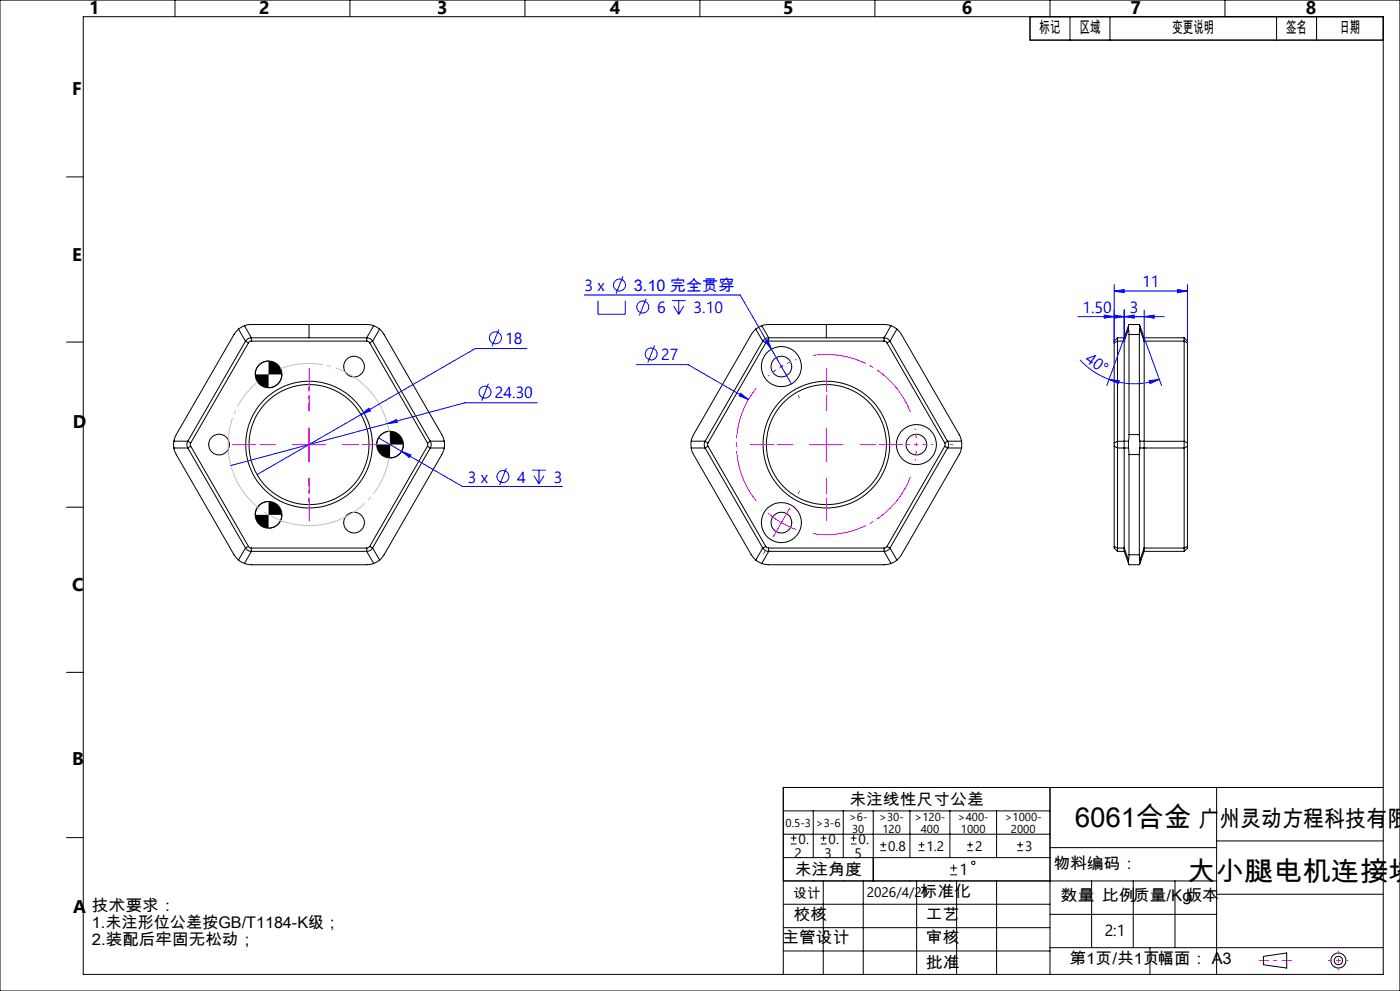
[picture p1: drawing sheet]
<svg xmlns="http://www.w3.org/2000/svg" width="420mm" height="297mm" viewBox="0 0 420 297" stroke-linecap="round" stroke-linejoin="round" font-family="sans-serif">
<g fill="none" stroke="#000" stroke-width=".3">
<path d="M0 0h420v297h-420zM25 5h390v287h-390zM52.5 0v5M105 0v5M157.5 0v5M210 0v5M262.5 0v5M309 5v7h106M315 0v5M321 5v7M333 5v7M367.5 0v5"/>
<path d="M383 5v7M395 5v7M20 53h5M71.5 98.6l-1.3 1.7-17.3 29.9-.7 2M71.5 98.6l2.2 3.7M73.3 97.6l-1.8 1M73.3 97.6l2.1-.3h34.6l2.1 .3M73.3 97.6l2.1 3.6M92.7 97.3v3.9M112.1 97.6l1.8 1M112.1 97.6l-2.1 3.6M113.9 98.6l1.3 1.7 17.3 29.9 .8 2"/>
<path d="M113.9 98.6l-2.1 3.7M226.7 98.6l-1.3 1.7-17.3 29.9-.7 2M226.7 98.6l2.1 3.7M228.5 97.6l-1.8 1M228.5 97.6l2.1-.3h34.6l2.1 .3M228.5 97.6l2.1 3.6M247.9 97.3v3.9M267.3 97.6l1.8 1M267.3 97.6l-2.1 3.6M269.1 98.6l1.3 1.7 17.4 29.9 .7 2M269.1 98.6l-2.1 3.7M338.6 98.6l.1 1.7"/>
<path d="M338.6 97.6l.1-.3h3.1l.1 .3M338.6 97.6v1M338.6 98.6l-1.3 3.7M338.6 97.6l-1.3 3.6M341.9 98.6l-.1 1.7M341.9 97.6v1M341.9 98.6l1.4 3.7M341.9 97.6l1.4 3.6M20 102.5h5M73.7 102.2l.8 .6M73.7 102.2l-17.4 30.1M74.5 102.8l-17.3 29.9"/>
<path d="M75.4 102.2l-.9 .6M75.4 101.2a2.14 2.14 0 0 0-1.7 1M75.4 102.2h34.6M75.4 101.2v1M75.4 101.2h34.6M80.6 108.2a4 4 0 0 0-4 4M84.6 112.2a4 4 0 0 1-4 4M110 102.2l.9 .6M110 101.2a2.14 2.14 0 0 1 1.8 1M110 101.2v1M110.9 102.8l17.3 29.9M111.8 102.2l-.9 .6"/>
<path d="M111.8 102.2l17.3 30.1M228.8 102.2l-17.3 30.1M228.8 102.2l.9 .6M229.7 102.8l-17.3 29.9M230.6 102.2l-.9 .6M230.6 101.2a2.14 2.14 0 0 0-1.8 1M230.6 102.2h34.6M230.6 101.2h34.6M230.6 101.2v1M265.2 102.2l.5 .2 .4 .4M265.2 101.2a2.14 2.14 0 0 1 1.8 1M265.2 101.2v1"/>
<path d="M266.1 102.8l17.3 29.9M267 102.2l-.9 .6M267 102.2l17.3 30.1M334.3 102.8v29.9M335.2 101.2v1M335.2 101.2l-.9 1v.6M335.2 102.2h2.1M335.2 101.2h2.1M335.2 102.2v30.1M335.2 102.2l-.9 .6M337.3 102.2v32.1M337.3 101.2v1"/>
<path d="M338.7 100.3v29.9M338.7 100.3h3.1M341.8 100.3v29.9M343.3 102.2v32.1M343.3 101.2v1M343.3 102.2h11.9M343.3 101.2h11.9M355.2 101.2v1M355.2 101.2l1 1v.6M355.2 102.2v30.1M355.2 102.2l1 .6M356.2 102.8v29.9"/>
<path d="M52.2 132.2v2.1M52.2 134.3l.7 1.9 17.3 30.1 1.3 1.5M52.2 132.2h4.1M52.2 134.3h4.1M56.3 132.3a1.93 1.93 0 0 0 0 2M56.3 132.3l.9 .4M56.3 134.3l17.4 29.9M57.2 132.7v1M57.2 133.7l17.3 30.1M57.2 133.7l-.9 .6M117 129.3a4 4 0 0 0-4 3.9M121 133.2a4 4 0 0 1-4 4.1"/>
<path d="M128.2 132.7v1M128.2 133.7l-17.3 30.1M128.2 133.7l.9 .6M129.1 132.3a1.93 1.93 0 0 1 0 2M129.1 134.3l-17.3 29.9M129.1 132.3l-.9 .4M129.1 132.2h4.2M129.1 134.3h4.2M133.3 132.2v2.1M133.3 134.3l-.8 1.9-17.3 30.1-1.3 1.5M207.4 132.2v2.1M207.4 134.3l.7 1.9 17.3 30.1 1.3 1.5"/>
<path d="M207.4 132.2h4.2M207.4 134.3h4.2M211.5 132.3a2.17 2.17 0 0 0 0 2M211.5 132.3l.9 .4M211.5 134.3l17.3 29.9M212.4 132.7v1M212.4 133.7l-.9 .6M212.4 133.7l17.3 30.1M283.4 132.7v1M283.4 133.7l-17.3 30.1M283.4 133.7l.9 .6M284.3 132.3a1.93 1.93 0 0 1 0 2"/>
<path d="M284.3 132.2h4.2M284.3 134.3h4.2M284.3 134.3l-17.3 29.9M284.3 132.3l-.9 .4M288.5 132.2v2.1M288.5 134.3l-.7 1.9-17.4 30.1-1.3 1.5M334.3 132.7v1M334.3 133.7l.9 .6M334.3 133.7v30.1M335.2 132.3v2M335.2 134.3h3.4M335.2 132.3l-.9 .4"/>
<path d="M335.2 134.3v29.9M337.3 134.3h.1M337.3 134.3v29.9M338.6 132.2v2.1M338.6 134.3l.1 1.9M338.6 132.2l-3.4 .1M338.7 130.2l-.1 2M338.7 136.2h3.1M338.7 130.2h3.1M338.7 136.2v30.1M341.8 130.2l.1 2M341.8 136.2v30.1"/>
<path d="M341.9 132.2v2.1M341.9 134.3l-.1 1.9M341.9 132.2l13.3 .1M341.9 134.3h13.3M343.3 134.3h.1M343.3 134.3v29.9M355.2 132.3v2M355.2 132.3l1 .4M355.2 134.3v29.9M356.2 132.7v1M356.2 133.7l-1 .6M356.2 133.7v30.1"/>
<path d="M20 152h5M80.6 150.3a4.1 4.1 0 0 0-4 4M84.6 154.3a4 4 0 0 1-4 4M71.5 167.8l1.8 1.1M73.3 168.9l2.1 .4h34.6l2.1-.4M73.7 164.2a1.93 1.93 0 0 0 1.7 1M73.7 164.2l-2.2 3.6M74.5 163.8l.9 .4M74.5 163.8l-.8 .4M75.4 164.2h34.6M75.4 165.2h34.6M75.4 164.2v1"/>
<path d="M75.4 165.2l-2.1 3.7M110 165.2l2.1 3.7M110 164.2v1M110.9 163.8l-.9 .4M110.9 163.8l.9 .4M111.8 164.2a1.93 1.93 0 0 1-1.8 1M111.8 164.2l2.1 3.6M113.9 167.8l-1.8 1.1M226.7 167.8l1.8 1.1M228.5 168.9l2.1 .4h34.6l2.1-.4M228.8 164.2a1.93 1.93 0 0 0 1.8 1M228.8 164.2l-2.1 3.6"/>
<path d="M229.7 163.8l.9 .4M229.7 163.8l-.9 .4M230.6 164.2h34.6M230.6 165.2h34.6M230.6 164.2v1M230.6 165.2l-2.1 3.7M265.2 164.2v1M265.2 165.2l2.1 3.7M266.1 163.8l-.9 .4M266.1 163.8l.9 .4M267 164.2a1.94 1.94 0 0 1-1.8 1M267 164.2l2.1 3.6"/>
<path d="M269.1 167.8l-1.8 1.1M334.3 163.8v.4l.9 1M334.3 163.8l.9 .4M335.2 164.2v1M335.2 164.2h2.1M335.2 165.2h2.1M337.3 164.2v1M337.3 164.2l1.3 3.6M337.3 165.2l1.3 3.7M338.6 168.9l.1 .4h3.1l.1-.4M338.6 167.8v1.1M338.7 166.3l-.1 1.5"/>
<path d="M338.7 166.3h3.1M341.8 166.3l.1 1.5M341.9 167.8v1.1M343.3 164.2v1M343.3 164.2h11.9M343.3 165.2h11.9M343.3 164.2l-1.4 3.6M343.3 165.2l-1.4 3.7M355.2 164.2v1M356.2 163.8v.4l-1 1M356.2 163.8l-1 .4M20 201.5h5"/>
<path d="M315 236v56M365 236v56M415 236h-180v56M20 251h5M235 243h80M235 250h80M235 257h80M237.2 252.9h1.8M237.2 251.2h1.8M238.1 250.3v1.8M244 243v14M246.2 252.9h1.8"/>
<path d="M246.2 251.2h1.8M247.1 250.3v1.8M253 243v14M255.2 252.9h1.8M255.2 251.2h1.8M256.1 250.3v1.8M262 243v21M264.1 254.9h1.8M264.1 253.2h1.8M265 252.3v1.8M273 243v14M275.6 254.9h1.8"/>
<path d="M275.6 253.2h1.8M276.5 252.3v1.8M285 243v14M286.1 259.1v2.1M290.2 254.9h1.7M290.2 253.2h1.7M291 252.3v1.8M299 243v14M305.2 254.9h1.7M305.2 253.2h1.7M306 252.3v1.8M315 254h50"/>
<path d="M365 252h50M235 264h130M235 278h80M235 271h80M247 264v28M259 264v28M275 264v28M285.1 262.2h2M285.1 260.1h2M287 264v28M299 264v28M315 274h50"/>
<path d="M327.5 264v20M340 264v20M352.5 264v20M365 268h50M235 285h80M315 284h100M345 284v8M379 286.6l7-1v4.5l-7-1z"/>
<circle cx="80.6" cy="112.2" r="4"/>
<circle cx="106.2" cy="109.8" r="3.1"/>
<circle cx="234.4" cy="109.9" r="6"/>
<circle cx="234.4" cy="109.9" r="3.1"/>
<circle cx="65.7" cy="133.2" r="3.1"/>
<circle cx="92.7" cy="133.2" r="18"/>
<circle cx="92.7" cy="133.3" r="19"/>
<circle cx="117" cy="133.2" r="4"/>
<circle cx="247.9" cy="133.2" r="18"/>
<circle cx="247.9" cy="133.3" r="19"/>
<circle cx="274.9" cy="133.3" r="6"/>
<circle cx="274.9" cy="133.2" r="3.1"/>
<circle cx="80.6" cy="154.3" r="4"/>
<circle cx="106.2" cy="156.6" r="3.1"/>
<circle cx="234.4" cy="156.6" r="6"/>
<circle cx="234.4" cy="156.6" r="3.1"/>
<circle cx="292" cy="258.6" r=".52"/>
<circle cx="401.5" cy="287.9" r="1.24"/>
<circle cx="401.5" cy="287.9" r="2.25"/>
</g>
<g fill="none" stroke="#00f" stroke-width=".3">
<path d="M149.6 98.7l-2 5.1M175.3 88.4h46.7l15.4 26.7M179.4 90.1v4.1h8.2v-4.1M186.9 82.9l-2.1 5.1M193.9 89.5l-2.1 5.1M201.6 90.1h4.1M202.1 91.7l1.5 2.5M203.6 90.1v4.1M205.1 91.7l-1.5 2.5M323.4 94.9h25.8M331.3 94.4l3 .5-3 .5zM334.3 87.2l3-.4v.9z"/>
<path d="M334.3 94.4l3 .5-3 .5zM334.3 85.3v17.5M334.3 87.2h21.9M337.3 94.9l3-.5v1zM337.3 92.9v9.4M343.3 94.9l3-.5v1zM343.3 92.9v9.4M353.2 86.8l3 .4-3 .5zM356.2 85.3v17.5M146.5 115l-2 5.1M158.1 104.5h-15.5l-34.3 19.7M190.9 109.3h15.5l18.1 10.4"/>
<path d="M196.4 103.5l-2.1 5.2M222.1 117.9l2.4 1.8-2.8-1.1zM229.5 102.3l.8-.5 1.1 2.9zM324 107.8l2 2 2.3 1.7 1.8 1.1 2.6 1.1M332.7 113.7l3 .4-.2 .9zM332.7 113.7a22.2 22.2 0 0 0 15.1 0M337.3 101.2l-5.3 14.4M343.3 101.2l5.2 14.4M344.8 114.1l3-.4-2.8 1.3zM108.3 124.2l2.4-1.9 .4 .9zM108.3 124.2l-31.2 18M113.6 131.2l6.9 4.1"/>
<path d="M116.2 127l2.8-1.2 .2 .8zM120.5 135.3l2.8 1-.5 .8zM120.5 135.3l18.2 10.5h30M161.2 120.7h-21.7l-70.2 18.8M151.9 140.3l-2 5.1M159.6 140.9h4.1M160.2 142.6l1.5 2.4M161.7 140.9v4.1M163.2 142.6l-1.5 2.4"/>
<circle cx="185.8" cy="85.4" r="1.8"/>
<circle cx="192.8" cy="92" r="1.79"/>
<circle cx="145.5" cy="117.5" r="1.77"/>
<circle cx="148.6" cy="101.3" r="1.79"/>
<circle cx="195.4" cy="106.1" r="1.78"/>
<circle cx="150.9" cy="142.8" r="1.8"/>
</g>
<path d="M234.4 109.8l-4 2.9M234.4 109.8l4.6-2M234.4 109.8l-2.5-4.3M234.4 109.8l2.5 4.4M247.9 133.2v-5M247.9 133.2h-5M247.9 133.2v5M247.9 133.2h5M274.9 133.2l-.4-4.9M274.9 133.2l-.4 5M274.9 133.2h5M274.9 133.2h-5" fill="none" stroke="#f0f" stroke-width=".3" stroke-dasharray="30.5 1.3 1.3 1.3" stroke-dashoffset="29.9" stroke-linecap="butt"/>
<path d="M226.9 116.3a27 27 0 0 0 0 33.8M273.1 123.5a27 27 0 0 0-29.3-17M243.8 159.9a27 27 0 0 0 29.3-16.9" fill="none" stroke="#f0f" stroke-width=".3" stroke-dasharray="30.5 1.3 1.3 1.3" stroke-dashoffset="14.1" stroke-linecap="butt"/>
<path d="M87.7 133.2h10M92.7 128.2v10.1M242.9 133.2h10M247.9 128.2v10.1M230.3 153.7l4.1 2.9M234.4 156.6l-2.5 4.4M234.4 156.6l4.5 2.1M236.9 152.3l-2.5 4.3" fill="none" stroke="#f0f" stroke-width=".3"/>
<path d="M116 126.1a24.3 24.3 0 0 0-40.7-9.8 24.3 24.3 0 0 0 11.1 40.4 24.3 24.3 0 0 0 29.9-29.2l-.3-1.4" fill="none" stroke="#c0c0c0" stroke-width=".3" stroke-dasharray="30.5 1.3 1.3 1.3" stroke-dashoffset="7.5" stroke-linecap="butt"/>
<path d="M82.7 133.2h-8.5M92.7 123.2v-8.5M102.7 133.2h8.5M237.9 133.2h-8.5M247.9 123.2v-8.5M257.9 133.2h8.5M92.7 143.2v8.5M247.9 143.2v8.5" fill="none" stroke="#f0f" stroke-width=".3" stroke-dasharray="30.5 1.3 1.3 1.3" stroke-dashoffset="28.1" stroke-linecap="butt"/>
<path d="M82.7 133.2h-13M92.7 123.2v-13M102.7 133.2h13M237.9 133.2h-13M247.9 123.2v-13M257.9 133.2h13M92.7 143.2v13M247.9 143.2v13" fill="none" stroke="#f0f" stroke-width=".3" stroke-dasharray="30.5 1.3 1.3 1.3" stroke-dashoffset="25.9" stroke-linecap="butt"/>
<path d="M229.4 101.2l-.5-.9M239.4 118.5l.5 .9M264.9 133.2h-1M284.9 133.2h1M239.4 148l.5-.9M229.4 165.3l-.5 .8" fill="none" stroke="#f0f" stroke-width=".3" stroke-dasharray="30.5 1.3 1.3 1.3" stroke-linecap="butt"/>
<path d="M398.5 287.9h6M401.5 284.9v6" fill="none" stroke="#f0f" stroke-width=".3" stroke-dasharray="30.5 1.3 1.3 1.3" stroke-dashoffset="29.4" stroke-linecap="butt"/>
<path d="M377.5 287.9h10" fill="none" stroke="#f0f" stroke-width=".3" stroke-dasharray="30.5 1.3 1.3 1.3" stroke-dashoffset="27.4" stroke-linecap="butt"/>
<path d="M76.6 154.3a4 4 0 0 0 4 4v-4zM80.6 150.3v4h4a4 4 0 0 0-4-4zM113 133.2a4 4 0 0 0 4 4.1v-4.1zM117 129.3v3.9h4a4 4 0 0 0-4-3.9zM76.6 112.2a4 4 0 0 0 4 4v-4zM80.6 108.2v4h4a4 4 0 0 0-4-4z" fill="#000"/>
<g fill="#00f">
<path d="M116.2 127l2.8-1.2 .2 .8z"/>
<path d="M108.3 124.2l2.8-1-.4-.9zM120.5 135.3l2.3 1.8 .5-.8zM229.5 102.3l1.9 2.4-1.1-2.9zM222.1 117.9l-.4 .7 2.8 1.1z"/>
<path d="M334.3 87.2l3-.4v.9zM353.2 86.8l3 .4-3 .5z"/>
<path d="M337.3 94.9l3-.5v1zM331.3 94.4l3 .5-3 .5zM343.3 94.9l3-.5v1zM334.3 94.4l3 .5-3 .5z"/>
<path d="M332.7 113.7l3 .4-.2 .9zM344.8 114.1l3-.4-2.8 1.3z"/>
</g>
<g font-size="8.2">
<text x="322.4" y="247.9">6061合金</text>
<text x="356" y="264">大小腿电机连接块</text>
</g>
<text font-size="6.9" x="359.5" y="247.8">广州灵动方程科技有限</text>
<g font-size="5.5">
<text x="26.7" y="4.3">1</text>
<text x="77.7" y="4.3">2</text>
<text x="131.2" y="4.3">3</text>
<text x="183" y="4.3">4</text>
<text x="235" y="4.3">5</text>
<text x="288.5" y="4.3">6</text>
<text x="339.2" y="4.3">7</text>
<text x="391.8" y="4.3">8</text>
<text x="21.7" y="28.5">F</text>
<text x="21.7" y="78.1">E</text>
<text x="21.8" y="128.2">D</text>
<text x="21.6" y="177.2">C</text>
<text x="21.7" y="229.3">B</text>
<text x="21.9" y="273.5">A</text>
</g>
<g font-size="4.8">
<text x="311.9" y="9.8">标记</text>
<text x="323.9" y="9.8">区域</text>
<text x="351.7" y="9.8">变更说明</text>
<text x="385.8" y="9.8">签名</text>
<text x="401.8" y="9.8">日期</text>
<text x="254.8" y="241.2">未注线性尺寸公差</text>
<text x="238.4" y="262.2">未注角度</text>
<text x="287.8" y="262.2">1</text>
<text x="316" y="260.5">物料编码：</text>
<text x="276.2" y="268.7">标准化</text>
<text x="27.6" y="273.2">技术要求：</text>
<text x="238.1" y="275.8">校核</text>
<text x="277.8" y="275.8">工艺</text>
<text x="318.3" y="270.1">数量</text>
<text x="330.6" y="270.1">比例质量/Kg版本</text>
<text x="27.6" y="278.2">1.未注形位公差按GB/T1184-K级；</text>
<text x="331.4" y="280.4">2:1</text>
<text x="27.6" y="283.2">2.装配后牢固无松动；</text>
<text x="234.7" y="282.7">主管设计</text>
<text x="277.8" y="282.7">审核</text>
<text x="277.8" y="290">批准</text>
<text x="320.8" y="289">第1页/共1页幅面： A3</text>
</g>
<g font-size="4.8" fill="#00f">
<text x="175.3" y="87.3">3 x</text>
<text x="190.2" y="87.3">3.10 完全贯穿</text>
<text x="342.7" y="86.2">11</text>
<text x="197.1" y="93.9">6</text>
<text x="208.1" y="93.9">3.10</text>
<text x="324.7" y="93.8">1.50</text>
<text x="339" y="93.8">3</text>
<text x="151.6" y="103.2">18</text>
<text x="198.3" y="108">27</text>
<text x="325.3" y="108.1" transform="rotate(35 325.3 108.1)">40°</text>
<text x="148.5" y="119.4">24.30</text>
<text x="140.4" y="144.7">3 x</text>
<text x="155.2" y="144.7">4</text>
<text x="166.2" y="144.7">3</text>
</g>
<g font-size="4.1">
<text x="238.4" y="257">2</text>
<text x="239.6" y="253">0.</text>
<text x="247.4" y="257">3</text>
<text x="248.6" y="253">0.</text>
<text x="256.4" y="257">5</text>
<text x="257.6" y="253">0.</text>
<text x="266.5" y="255">0.8</text>
<text x="278" y="255">1.2</text>
<text x="292.5" y="255">2</text>
<text x="307.5" y="255">3</text>
<text x="238.1" y="269.2">设计</text>
<text x="260" y="268.8">2026/4/21</text>
</g>
<g font-size="3.4">
<text x="235.7" y="247.7">0.5-3</text>
<text x="244.8" y="247.7">&gt;3-6</text>
<text x="254.7" y="246.1">&gt;6-</text>
<text x="255.6" y="249.6">30</text>
<text x="263.8" y="246.1">&gt;30-</text>
<text x="264.7" y="249.6">120</text>
<text x="274.4" y="246.1">&gt;120-</text>
<text x="276.2" y="249.6">400</text>
<text x="287.4" y="246.1">&gt;400-</text>
<text x="288.3" y="249.6">1000</text>
<text x="301.4" y="246.1">&gt;1000-</text>
<text x="303.3" y="249.6">2000</text>
</g>
</svg>
